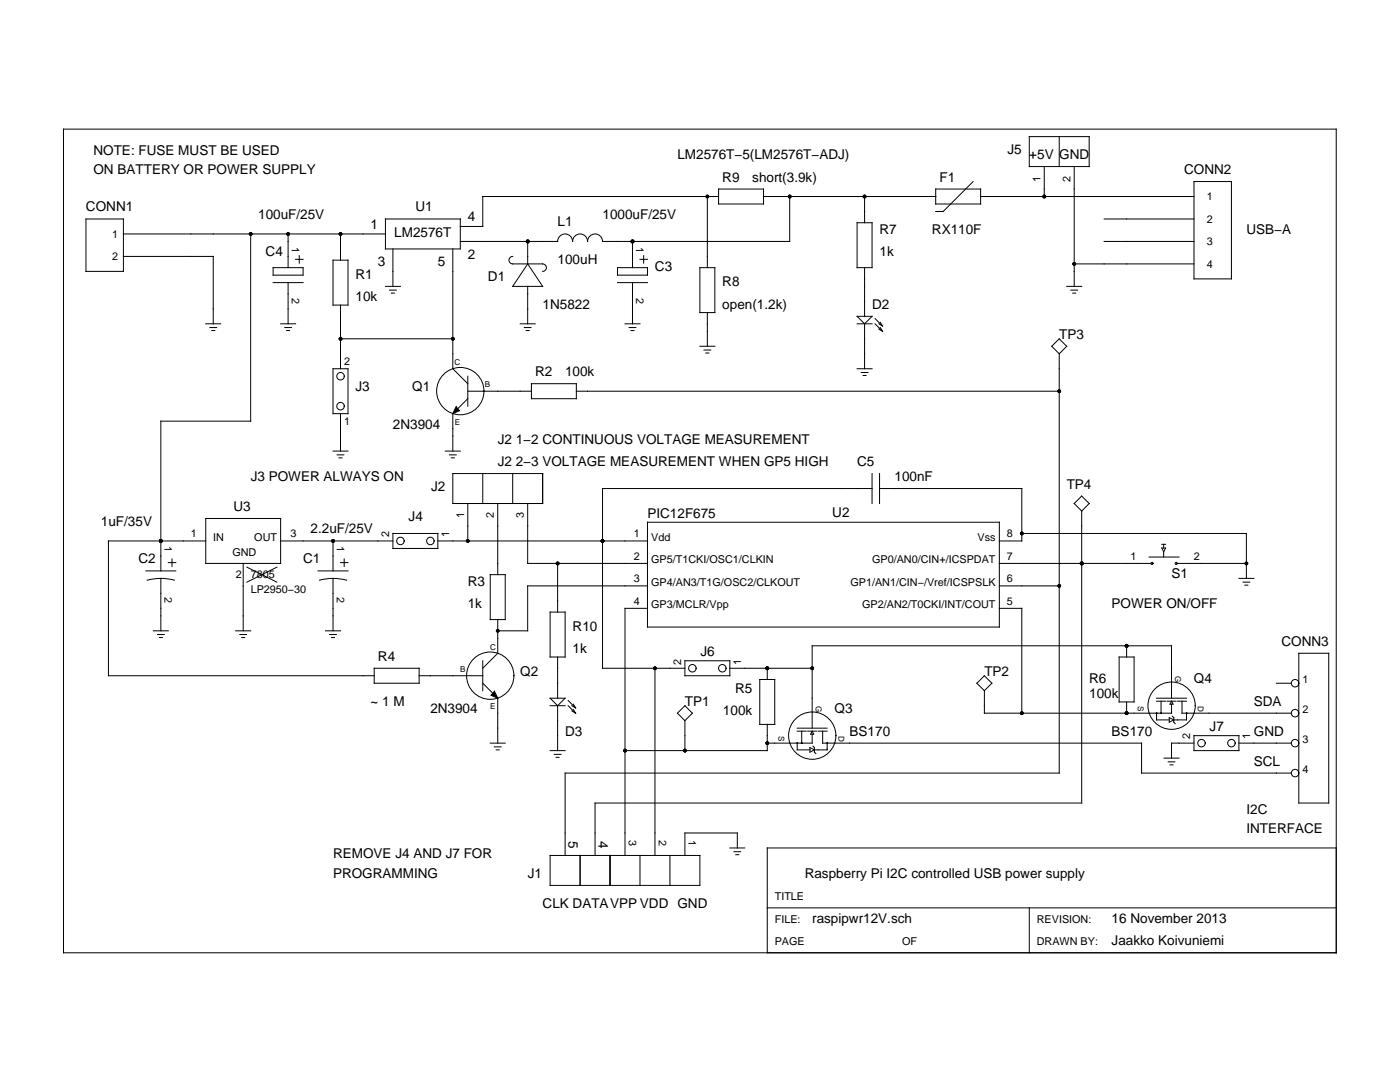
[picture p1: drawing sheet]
<svg xmlns="http://www.w3.org/2000/svg" width="279mm" height="216mm" viewBox="0 0 279 216" stroke-linecap="round" stroke-linejoin="round" font-family="sans-serif">
<g fill="none" stroke="#000" stroke-width=".2">
<path d="M12.7 25.8h254v164.3h-254zM141.2 39.2v14.2M143.4 39.2h-47.1v6h-4.4M143.4 37.7h9v3h-9zM152.4 39.2h34.4M157.6 39.2v9h-37.3a1.49 1.49 0 0 0-1.5-1.5 1.49 1.49 0 0 0-1.5 1.5 1.49 1.49 0 0 0-1.5-1.5 1.49 1.49 0 0 0-1.5 1.5 1.49 1.49 0 0 0-1.5-1.5 1.49 1.49 0 0 0-1.5 1.5h-19.4M172.5 39.2v5.2M186.7 37.7h9v3h-9zM194.2 36.2l-6 6h-1.5M195.7 39.2h42.6M205.4 27.3h12v5.9h-12zM208.4 33.2v6"/>
<path d="M211.4 27.3v5.9M214.4 33.2v23.9M238.3 36.2h7.5v19.4h-7.5zM17.2 43.7h7.4v10.5h-7.4zM24.6 46.7h52.3M24.6 51.2h18v13.4M50 46.7v37.3h-17.9v29.9M54.5 53.4h6v1.5h-6zM54.5 56.4h6M57.5 46.7v6.7M57.5 56.4v8.2M59 51.7h1.5"/>
<path d="M59.7 51v1.5M66.5 51.9h3v9h-3zM68 46.7v5.2M76.9 43.7h15v6h-15zM76.9 57.1h3M77.7 57.9h1.4M78.1 58.5h.6M78.4 49.7v7.4M90.4 49.7v23.9l3 3M102.3 51.2a.75 .75 0 0 0-.7 .7 .75 .75 0 0 0 .7 .8h6a.75 .75 0 0 1 .7 .7 .75 .75 0 0 1-.7 .8M105.3 52.7l3 4.4h-6zM105.3 48.2v4.5"/>
<path d="M105.3 57.1v7.5M123.2 53.4h6v1.5h-6zM123.2 56.4h6M126.2 48.2v5.2M126.2 56.4v8.2M127.7 51.7h1.5M128.5 51v1.5M139.7 53.4h3v9h-3zM171.1 44.4h2.9v9h-2.9zM172.5 53.4v9.7M212.9 57.1h3M213.7 57.9h1.4"/>
<path d="M214.1 58.5h.6M214.4 52.7h23.9M220.4 43.7h17.9M220.4 48.2h17.9M41.1 64.6h3M41.9 65.4h1.3M42.3 66h.6M56 64.6h3M56.8 65.4h1.4M57.2 66h.6M66.5 73.6h3v8.9h-3zM68 60.9v12.7"/>
<path d="M68 67.6h22.4M93.4 79.6l-3 2.9v7.5M93.4 75.1v5.9M93.4 78.1h12.7M103.8 64.6h3M104.6 65.4h1.4M105 66h.6M106.1 76.6h8.9v3h-8.9zM115 78.1h96.4M124.7 64.6h3M125.6 65.4h1.3M125.9 66h.6"/>
<path d="M139.7 69.1h3M140.5 69.8h1.3M140.9 70.4h.6M141.2 62.4v6.7M171.1 64.6h2.9M171.1 73.6h2.9M171.1 63.1h2.9l-1.5 1.5zM171.9 74.3h1.3M172.2 74.9h.6M172.5 64.6v9M174.6 63.6l1.5 1.5M174.6 64.6l1.5 1.5"/>
<path d="M175.4 64.6l.7 .5M175.4 65.7l.7 .4M175.7 64.3l.4 .8M175.7 65.4l.4 .7M209.9 69.1l1.5-1.5 1.5 1.5-1.5 1.5zM211.4 70.6v83.7h-98.6v16.4M66.5 90h3M67.3 90.8h1.3M67.7 91.4h.6M68 82.5v7.5M88.9 90h3M89.7 90.8h1.3"/>
<path d="M90.1 91.4h.6M90.4 94.5h17.9v6h-17.9zM91 81.1l.7 .8-1.3 .6zM96.3 94.5v6M102.3 94.5v6M174 97.5h-53.7v35.8h16.4M174 94.5v6M175.5 97.5h28.4v10.4h-4.5M175.5 94.5v6M215.9 99l1.5 1.5-1.5 1.5-1.5-1.5zM29.1 113.9h6M29.4 115.8a10.5 10.5 0 0 1 5.4 0"/>
<path d="M32.1 115.4v10.5M33.6 112.3h1.5M34.3 111.5v1.5M41.1 103.5h14.9v8.9h-14.9zM41.1 107.9h-19.5v26.9h53.1M48.5 112.4v13.5M49.3 113.2l6 3M55.3 113.2l-6 3M56 107.9h22.4M63.5 113.9h6M63.8 115.8a10.5 10.5 0 0 1 5.4 0M66.5 107.9v6"/>
<path d="M66.5 115.4v10.5M68 112.3h1.5M68.7 111.5v1.5M78.4 106.4h9v3h-9zM87.4 107.9h41.8M93.4 100.5v7.4M97.8 114.7h3v8.9h-3zM99.3 100.5v14.2M105.3 100.5v11.9h23.9M111.3 112.4v9.7M129.2 116.9h-23.9v9h-6M129.2 104.2h70.2v20.9h-70.2z"/>
<path d="M199.4 112.4h30.3M199.4 116.9h12M203.9 106.4h44.8v9M215.9 102v58.2h-97.1v10.5M229.3 111.2h6M231.9 108.6h.7M231.9 109.4h.7l-.4 .7zM232.2 108.6v.8M232.2 110.1v1M234.9 112.4h13.8M247.3 115.4h2.9M248.1 116.2h1.3"/>
<path d="M248.4 116.8h.6M30.6 125.9h3M31.4 126.6h1.4M31.8 127.2h.6M47 125.9h3M47.9 126.6h1.3M48.2 127.2h.6M65 125.9h3M65.8 126.6h1.3M66.2 127.2h.6M74.7 133.3h8.9v3h-8.9zM83.6 134.8h12.7"/>
<path d="M96.3 131.8v6M96.3 136.3l3 3v9M98.7 137.9l.6 1.4-1.3-.6zM99.3 123.6v6.8l-3 2.9M109.8 122.1h3v9h-3zM109.8 139.3h3l-1.5 1.5zM111.3 131.1v8.2M113.4 139.8l1.5 1.5M129.2 121.4h-4.5v49.3M130.7 133.3v37.4M136.7 131.8h9v3h-9zM145.7 133.3h16.4"/>
<path d="M151.6 135.6h3v8.9h-3zM153.1 133.3v2.3M196.5 137.8v4.5h37.3v-1.8M196.5 134.8l1.4 1.5-1.4 1.5-1.5-1.5zM199.4 121.4h4.5v20.9M223.3 131.1h3v9h-3zM224.8 128.9v2.2M230.8 139.3h6M230.8 139.9h1.8M231.7 139.9v2.4M232.9 139.9h1.8M233.8 139.3v-10.4h-71.7v16.4"/>
<path d="M233.8 139.9l.3 .6h-.6zM235 139.9h1.8M235.9 139.9v2.4h21.8M254.7 136.3h3M259.2 130.4h6v29.8h-6zM97.8 148.3h3M98.7 149h1.3M99 149.6h.6M109.8 149.8h3M109.8 140.8h3M110.6 150.5h1.4M111 151.1h.6"/>
<path d="M111.3 140.8v9M113.4 140.8l1.5 1.5M114.1 140.8l.8 .5M114.1 141.9l.8 .4M114.4 140.5l.5 .8M114.4 141.6l.5 .7M136.7 143.8v6M136.7 140.8l1.5 1.5-1.5 1.5-1.5-1.5zM153.1 144.5v5.3h-28.4M159.1 148.3v1.3h2.5M159.1 145.3h6M159.1 145.9h1.8"/>
<path d="M160 145.9v2.4M161.2 145.9h1.8M161.6 149.2l.9 .4-.9 .5zM162.1 146.5v1.8h-9M162.1 145.9l.3 .6h-.6zM162.2 148.9l.3 .3v.9l.3 .3M163.3 145.9h1.8M164.2 145.9v2.4h63.6v6h29.9M165.1 148.3v1.3h-2.6M224.8 140.1v2.2M230.8 142.3v1.4h2.6M232.3 151.3h3"/>
<path d="M233.1 152h1.4M233.4 143.2l.9 .5-.9 .4zM233.5 152.6h.6M234 142.9l.3 .3v.9l.3 .3M236.8 142.3v1.4h-2.5M238.3 148.3h-4.5v3M238.3 146.8h9v3h-9zM247.3 148.3h10.4M109.8 170.7h29.9v6h-29.9zM115.8 170.7v6M121.7 170.7v6M127.7 170.7v6"/>
<path d="M133.7 170.7v6M145.7 169.2h2.9M146.5 169.9h1.3M146.8 170.5h.6M147.1 169.2v-3h-10.4v4.5M266.7 169.2h-113.6v20.9M153.1 181.2h113.6M205.4 181.2v8.9"/>
<circle cx="68" cy="75.1" r=".75"/>
<circle cx="91.9" cy="78" r="4.7"/>
<circle cx="68" cy="81" r=".75"/>
<circle cx="79.9" cy="107.9" r=".75"/>
<circle cx="85.9" cy="107.9" r=".75"/>
<circle cx="229.9" cy="112.4" r=".21"/>
<circle cx="234.7" cy="112.4" r=".21"/>
<circle cx="97.8" cy="134.8" r="4.7"/>
<circle cx="138.2" cy="133.3" r=".75"/>
<circle cx="144.2" cy="133.3" r=".75"/>
<circle cx="258.5" cy="136.3" r=".75"/>
<circle cx="159.1" cy="148.3" r=".07"/>
<circle cx="160" cy="148.3" r=".07"/>
<circle cx="162.1" cy="146.8" r="4.7"/>
<circle cx="165.1" cy="148.3" r=".07"/>
<circle cx="230.8" cy="142.3" r=".07"/>
<circle cx="231.7" cy="142.3" r=".07"/>
<circle cx="233.8" cy="140.8" r="4.7"/>
<circle cx="236.8" cy="142.3" r=".07"/>
<circle cx="239.8" cy="148.3" r=".75"/>
<circle cx="245.8" cy="148.3" r=".75"/>
<circle cx="258.5" cy="154.3" r=".75"/>
<circle cx="258.5" cy="148.3" r=".75"/>
<circle cx="258.5" cy="142.3" r=".75"/>
</g>
<g fill="#000">
<path d="M91 81.1l.7 .8-1.3 .6zM98.7 137.9l.6 1.4-1.3-.6z"/>
<circle cx="141.2" cy="39.2" r=".37"/>
<circle cx="157.6" cy="39.2" r=".37"/>
<circle cx="172.5" cy="39.2" r=".37"/>
<circle cx="208.4" cy="39.2" r=".37"/>
<circle cx="50" cy="46.7" r=".37"/>
<circle cx="57.5" cy="46.7" r=".37"/>
<circle cx="68" cy="46.7" r=".37"/>
<circle cx="105.3" cy="48.2" r=".37"/>
<circle cx="126.2" cy="48.2" r=".37"/>
<circle cx="214.4" cy="52.7" r=".37"/>
<circle cx="68" cy="67.6" r=".37"/>
<circle cx="90.4" cy="67.6" r=".37"/>
<circle cx="211.4" cy="78.1" r=".37"/>
<circle cx="32.1" cy="107.9" r=".37"/>
<circle cx="66.5" cy="107.9" r=".37"/>
<circle cx="93.4" cy="107.9" r=".37"/>
<circle cx="111.3" cy="112.4" r=".37"/>
<circle cx="120.3" cy="107.9" r=".37"/>
<circle cx="203.9" cy="106.4" r=".37"/>
<circle cx="211.4" cy="116.9" r=".37"/>
<circle cx="215.9" cy="112.4" r=".37"/>
<circle cx="248.7" cy="112.4" r=".37"/>
<circle cx="99.3" cy="125.9" r=".37"/>
<circle cx="130.7" cy="133.3" r=".37"/>
<circle cx="153.1" cy="133.3" r=".37"/>
<circle cx="162.1" cy="133.3" r=".37"/>
<circle cx="224.8" cy="128.9" r=".37"/>
<circle cx="124.7" cy="149.8" r=".37"/>
<circle cx="136.7" cy="149.8" r=".37"/>
<circle cx="153.1" cy="148.3" r=".37"/>
<circle cx="159.1" cy="148.3" r=".07"/>
<circle cx="160" cy="148.3" r=".07"/>
<circle cx="165.1" cy="148.3" r=".07"/>
<circle cx="203.9" cy="142.3" r=".37"/>
<circle cx="224.8" cy="142.3" r=".37"/>
<circle cx="230.8" cy="142.3" r=".07"/>
<circle cx="231.7" cy="142.3" r=".07"/>
<circle cx="236.8" cy="142.3" r=".07"/>
</g>
<g font-size="2.7">
<text x="18.7" y="30.8">NOTE: FUSE MUST BE USED</text>
<text x="18.7" y="34.7">ON BATTERY OR POWER SUPPLY</text>
<text x="135.2" y="31.7">LM2576T−5(LM2576T−ADJ)</text>
<text x="201.1" y="30.7">J5</text>
<text x="205.4" y="31.7">+5V GND</text>
<text x="236.3" y="34.7">CONN2</text>
<text x="144.2" y="36.2">R9</text>
<text x="150.1" y="36.2">short(3.9k)</text>
<text x="187.5" y="36.2">F1</text>
<text x="17.2" y="42.2">CONN1</text>
<text x="51.5" y="43.7">100uF/25V</text>
<text x="73.9" y="45.6">1</text>
<text x="78.7" y="47.4">LM2576T</text>
<text x="82.9" y="42.2">U1</text>
<text x="93.4" y="44.1">4</text>
<text x="111.3" y="45.2">L1</text>
<text x="120.3" y="43.7">1000uF/25V</text>
<text x="175.5" y="46.7">R7</text>
<text x="186" y="46.7">RX110F</text>
<text x="248.7" y="46.7">USB−A</text>
<text x="53" y="51.2">C4</text>
<text x="75.4" y="53.1">3</text>
<text x="87.4" y="53.1">5</text>
<text x="93.4" y="51.6">2</text>
<text x="111.3" y="52.7">100uH</text>
<text x="175.5" y="51.2">1k</text>
<text x="70.9" y="55.6">R1</text>
<text x="97.4" y="56.1">D1</text>
<text x="130.7" y="54.2">C3</text>
<text x="144.2" y="57.1">R8</text>
<text x="70.9" y="60.1">10k</text>
<text x="108.3" y="61.6">1N5822</text>
<text x="144.2" y="61.6">open(1.2k)</text>
<text x="174" y="61.6">D2</text>
<text x="211.4" y="67.6">TP3</text>
<text x="106.8" y="75.1">R2</text>
<text x="112.8" y="75.1">100k</text>
<text x="70.9" y="78.1">J3</text>
<text x="82.3" y="78.1">Q1</text>
<text x="78.4" y="85.5">2N3904</text>
<text x="99.3" y="88.5">J2 1−2 CONTINUOUS VOLTAGE MEASUREMENT</text>
<text x="50" y="96">J3 POWER ALWAYS ON</text>
<text x="99.3" y="93">J2 2−3 VOLTAGE MEASUREMENT WHEN GP5 HIGH</text>
<text x="171.1" y="93">C5</text>
<text x="178.5" y="96">100nF</text>
<text x="46.6" y="102">U3</text>
<text x="86" y="98">J2</text>
<text x="212.9" y="97.5">TP4</text>
<text x="20.1" y="105">1uF/35V</text>
<text x="62" y="106.4">2.2uF/25V</text>
<text x="81.5" y="103.9">J4</text>
<text x="129.2" y="103.5">PIC12F675</text>
<text x="166.1" y="103.2">U2</text>
<text x="27.6" y="112.4">C2</text>
<text x="60.5" y="112.4">C1</text>
<text x="93.4" y="116.9">R3</text>
<text x="233.8" y="115.4">S1</text>
<text x="93.4" y="121.4">1k</text>
<text x="114.3" y="125.9">R10</text>
<text x="221.9" y="121.4">POWER ON/OFF</text>
<text x="75.4" y="131.8">R4</text>
<text x="114.3" y="130.4">1k</text>
<text x="139.8" y="130.8">J6</text>
<text x="255.7" y="128.9">CONN3</text>
<text x="103.8" y="134.8">Q2</text>
<text x="196.5" y="134.8">TP2</text>
<text x="217.4" y="136.3">R6</text>
<text x="238.3" y="136.3">Q4</text>
<text x="73.9" y="140.8">~ 1 M</text>
<text x="85.9" y="142.3">2N3904</text>
<text x="136.7" y="140.8">TP1</text>
<text x="144.3" y="142.8">100k</text>
<text x="146.7" y="138.3">R5</text>
<text x="166.6" y="142.3">Q3</text>
<text x="217.4" y="139.3">100k</text>
<text x="250.2" y="140.8">SDA</text>
<text x="112.8" y="146.8">D3</text>
<text x="169.6" y="146.8">BS170</text>
<text x="221.9" y="146.8">BS170</text>
<text x="241.4" y="145.8">J7</text>
<text x="250.2" y="146.8">GND</text>
<text x="250.2" y="152.8">SCL</text>
<text x="113.5" y="167.8" transform="rotate(90 113.5 167.8)">5</text>
<text x="119.4" y="167.8" transform="rotate(90 119.4 167.8)">4</text>
<text x="248.7" y="162.3">I2C</text>
<text x="248.7" y="166.2">INTERFACE</text>
<text x="66.5" y="171.3">REMOVE J4 AND J7 FOR</text>
<text x="66.5" y="175.2">PROGRAMMING</text>
<text x="105.3" y="175.2">J1</text>
<text x="160.6" y="175.2">Raspberry Pi I2C controlled USB power supply</text>
<text x="108.3" y="181.2">CLK DATAVPP VDD GND</text>
<text x="162.1" y="184.1">raspipwr12V.sch</text>
<text x="221.9" y="184.1">16 November 2013</text>
<text x="221.9" y="188.6">Jaakko Koivuniemi</text>
</g>
<g font-size="2.2">
<text x="207.7" y="36.2" transform="rotate(-90 207.7 36.2)">1</text>
<text x="213.6" y="36.2" transform="rotate(-90 213.6 36.2)">2</text>
<text x="240.8" y="40">1</text>
<text x="22.4" y="47.4">1</text>
<text x="240.8" y="44.4">2</text>
<text x="22.4" y="51.9">2</text>
<text x="58.2" y="49.2" transform="rotate(90 58.2 49.2)">1</text>
<text x="127" y="49.2" transform="rotate(90 127 49.2)">1</text>
<text x="240.8" y="48.9">3</text>
<text x="240.8" y="53.4">4</text>
<text x="58.2" y="59.4" transform="rotate(90 58.2 59.4)">2</text>
<text x="127" y="59.4" transform="rotate(90 127 59.4)">2</text>
<text x="68.7" y="72.8">2</text>
<text x="68.7" y="84.8">1</text>
<text x="38.1" y="107.2">1</text>
<text x="42.6" y="107.9">IN</text>
<text x="50.7" y="107.9">OUT</text>
<text x="57.9" y="107.2">3</text>
<text x="77.7" y="107.2" transform="rotate(-90 77.7 107.2)">2</text>
<text x="89.6" y="107.2" transform="rotate(-90 89.6 107.2)">1</text>
<text x="92.6" y="103.5" transform="rotate(-90 92.6 103.5)">1</text>
<text x="98.6" y="103.5" transform="rotate(-90 98.6 103.5)">2</text>
<text x="104.6" y="103.5" transform="rotate(-90 104.6 103.5)">3</text>
<text x="126.5" y="107.2">1</text>
<text x="130" y="107.9">Vdd</text>
<text x="195.1" y="107.9">Vss</text>
<text x="200.9" y="107.2">8</text>
<text x="32.8" y="109" transform="rotate(90 32.8 109)">1</text>
<text x="46.4" y="110.9">GND</text>
<text x="67.2" y="109" transform="rotate(90 67.2 109)">1</text>
<text x="126.5" y="111.7">2</text>
<text x="130" y="112.4">GP5/T1CKI/OSC1/CLKIN</text>
<text x="174" y="112.4">GP0/AN0/CIN+/ICSPDAT</text>
<text x="200.9" y="111.7">7</text>
<text x="225.6" y="111.7">1</text>
<text x="238.3" y="111.7">2</text>
<text x="32.8" y="119.1" transform="rotate(90 32.8 119.1)">2</text>
<text x="47" y="115.4">2</text>
<text x="50" y="115.4">7805</text>
<text x="50" y="118.4">LP2950−30</text>
<text x="67.2" y="119.1" transform="rotate(90 67.2 119.1)">2</text>
<text x="126.5" y="116.2">3</text>
<text x="130" y="116.9">GP4/AN3/T1G/OSC2/CLKOUT</text>
<text x="169.7" y="116.9">GP1/AN1/CIN−/Vref/ICSPSLK</text>
<text x="200.9" y="116.2">6</text>
<text x="126.5" y="120.6">4</text>
<text x="130" y="121.4">GP3/MCLR/Vpp</text>
<text x="172.1" y="121.4">GP2/AN2/T0CKI/INT/COUT</text>
<text x="200.9" y="120.6">5</text>
<text x="135.9" y="132.6" transform="rotate(-90 135.9 132.6)">2</text>
<text x="147.9" y="132.6" transform="rotate(-90 147.9 132.6)">1</text>
<text x="260" y="136.3">1</text>
<text x="260" y="142.3">2</text>
<text x="237.5" y="147.5" transform="rotate(-90 237.5 147.5)">2</text>
<text x="249.5" y="147.5" transform="rotate(-90 249.5 147.5)">1</text>
<text x="260" y="148.3">3</text>
<text x="260" y="154.3">4</text>
<text x="125.5" y="167.7" transform="rotate(90 125.5 167.7)">3</text>
<text x="131.5" y="167.7" transform="rotate(90 131.5 167.7)">2</text>
<text x="137.4" y="167.7" transform="rotate(90 137.4 167.7)">1</text>
<text x="154.6" y="179.7">TITLE</text>
<text x="154.6" y="184.1">FILE:</text>
<text x="206.9" y="184.1">REVISION:</text>
<text x="154.6" y="188.6">PAGE</text>
<text x="180" y="188.6">OF</text>
<text x="206.9" y="188.6">DRAWN BY:</text>
</g>
<g font-size="1.6">
<text x="90.7" y="72.8">C</text>
<text x="96.8" y="77.3">B</text>
<text x="90.8" y="84.8">E</text>
<text x="97.8" y="129.6">C</text>
<text x="91.9" y="134.1">B</text>
<text x="234.6" y="134.8" transform="rotate(90 234.6 134.8)">G</text>
<text x="97.8" y="141.6">E</text>
<text x="162.8" y="140.8" transform="rotate(90 162.8 140.8)">G</text>
<text x="227.1" y="140.8" transform="rotate(90 227.1 140.8)">S</text>
<text x="239" y="140.8" transform="rotate(90 239 140.8)">D</text>
<text x="155.4" y="146.8" transform="rotate(90 155.4 146.8)">S</text>
<text x="167.3" y="146.8" transform="rotate(90 167.3 146.8)">D</text>
</g>
</svg>
